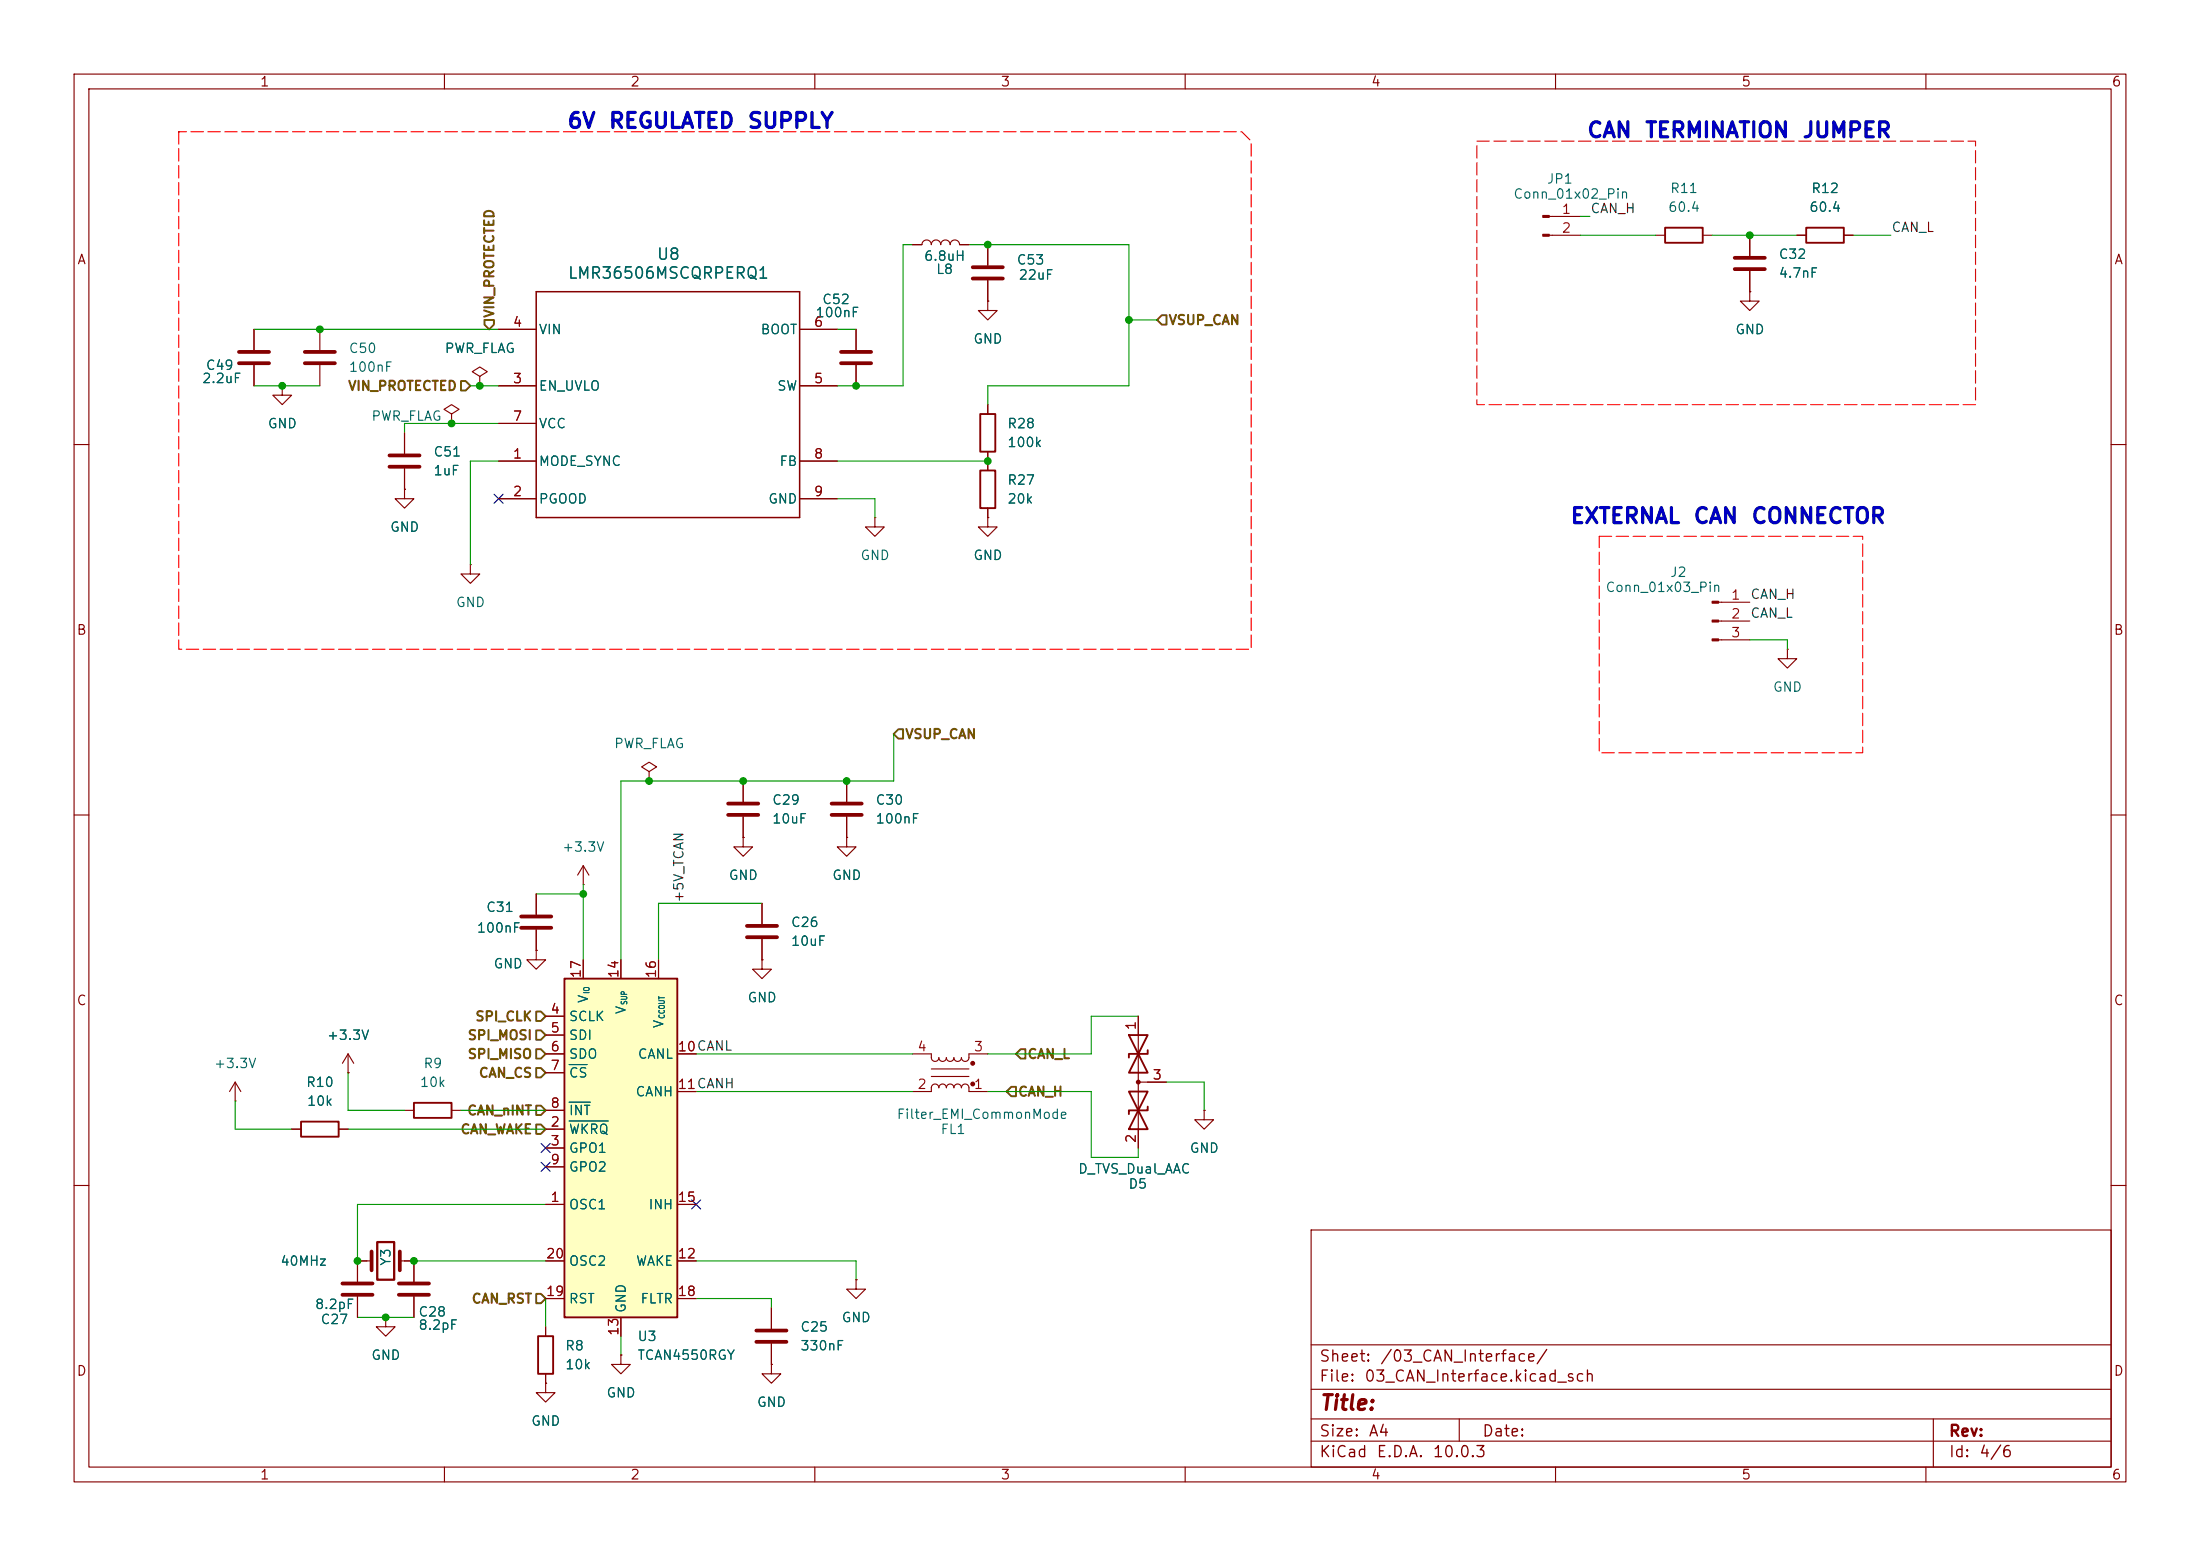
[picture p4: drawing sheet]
<svg xmlns="http://www.w3.org/2000/svg" width="297mm" height="210mm" viewBox="0 0 297 210" stroke-linecap="round" stroke-linejoin="round" font-family="sans-serif">
<g fill="none" stroke="#840000" stroke-width=".15">
<path d="M10 10h277v190h-277zM12 12h273v186h-273zM60 10v2M110 10v2M160 10v2M210 10v2M260 10v2M123.2 33h1.3a.64 .64 0 0 1 .6-.6 .64 .64 0 0 1 .6 .6 .64 .64 0 0 1 .7-.6 .64 .64 0 0 1 .6 .6 .64 .64 0 0 1 .6-.6 .64 .64 0 0 1 .7 .6 .64 .64 0 0 1 .6-.6 .64 .64 0 0 1 .6 .6h1.3M133.3 33v2.8M133.3 37.8v2.8M209.1 31.8h4.3M209.1 29.2h4.3"/>
<path d="M223.5 31.8h1.3M229.9 31.8h1.2M236.2 39.4v1.2h1.3l-1.3 1.3-1.3-1.3h1.3M236.2 39.4h.1M236.2 31.8v2.7M236.2 36.6v2.8M242.6 31.8h1.2M248.9 31.8h1.3M64.8 50.8l1-.6-1-.7-1 .7 1 .6v1.3M64.8 52.1h.1M67.3 52.1h5.1M67.3 44.5h5.1"/>
<path d="M67.3 57.2h5.1M107.9 52.1h5.1M107.9 44.5h5.1M115.6 44.5v2.7M115.6 49.3v2.8M133.3 40.6v1.3h1.3l-1.3 1.3-1.2-1.3h1.2M133.3 40.6h.1M133.3 54.6v1.3M10 60h2M67.3 62.2h5.1M67.3 67.3h5.1M107.9 62.2h5.1"/>
<path d="M107.9 67.3h5.1M118.1 69.9v1.2h1.3l-1.3 1.3-1.3-1.3h1.3M118.1 69.9h.1M133.3 61v2.5M133.3 68.6v1.3M285 60h2M232 81.3h4.2M232 83.8h4.2M232 86.4h4.2M241.3 87.6v1.3h1.3l-1.3 1.3-1.3-1.3h1.3M241.3 87.6h.1M10 110h2"/>
<path d="M87.6 104.1l1-.6-1-.6-1 .6 1 .6v1.3M87.6 105.4h.1M100.3 113v1.3h1.3l-1.3 1.3-1.2-1.3h1.2M100.3 113h.1M100.3 105.4v2.8M100.3 110.2v2.8M114.3 113v1.3h1.3l-1.3 1.3-1.3-1.3h1.3M114.3 113h.1M114.3 105.4v2.8M114.3 110.2v2.8M285 110h2M31.7 148.6h.1"/>
<path d="M31.7 146.1l-.7 1.2M31.7 146.1l.8 1.2M31.7 146.1v2.5M39.4 152.4h1.2M45.7 152.4h1.3M47 144.8h.1M47 142.2l-.8 1.3M47 142.2l.8 1.3M47 142.2v2.6M54.6 149.9h1.3M61 149.9h1.2M123.2 147.3h2.5v-.5a.51 .51 0 0 1 .5-.5 .51 .51 0 0 1 .5 .5 .51 .51 0 0 1 .6-.5 .51 .51 0 0 1 .5 .5 .51 .51 0 0 1 .5-.5 .51 .51 0 0 1 .5 .5 .51 .51 0 0 1 .5-.5 .51 .51 0 0 1 .5 .5 .51 .51 0 0 1 .5-.5 .51 .51 0 0 1 .5 .5v.5h2.5"/>
<path d="M123.2 142.2h2.5v.5a.51 .51 0 0 0 .5 .6 .51 .51 0 0 0 .5-.6 .51 .51 0 0 0 .6 .6 .51 .51 0 0 0 .5-.6 .51 .51 0 0 0 .5 .6 .51 .51 0 0 0 .5-.6 .51 .51 0 0 0 .5 .6 .51 .51 0 0 0 .5-.6 .51 .51 0 0 0 .5 .6 .51 .51 0 0 0 .5-.6v-.5h2.5M125.7 145.3h5.1M125.7 144.3h5.1M10 160h2M48.3 170.2v2.8M48.3 175v2.8M52.1 177.8v1.3h1.2l-1.2 1.2-1.3-1.2h1.3M52.1 177.8h.1M55.9 170.2v2.8M55.9 175v2.8M104.1 176.5v2.8M115.6 172.7v1.3h1.2l-1.2 1.3-1.3-1.3h1.3"/>
<path d="M115.6 172.7h.1M177 166h108v32h-108zM285 160h2M60 198v2M104.1 181.4v2.8M110 198v2M160 198v2M177 194.5h108M177 191.5h108M177 187.5h108M177 181.5h108M197 191.5v3"/>
<path d="M210 198v2M260 198v2M261 191.5v6.5"/>
</g>
<path d="M224.8 30.7h5.1v2.1h-5.1zM243.8 30.7h5.1v2.1h-5.1zM132.3 55.9h2.1v5.1h-2.1zM132.3 63.5h2.1v5.1h-2.1zM40.6 151.4h5.1v2h-5.1zM55.9 148.8h5.1v2.1h-5.1z" fill="none" stroke="#840000" stroke-width=".25"/>
<g fill="none" stroke="#840000" stroke-width=".51">
<path d="M131.3 36.1h4.1M131.3 37.6h4.1M234.2 34.8h4.1M234.2 36.3h4.1M113.5 47.5h4.1M113.5 49h4.1M98.3 108.5h4.1M98.3 110h4.1M112.3 108.5h4M112.3 110h4M46.2 173.2h4.1M46.2 174.8h4.1"/>
<path d="M53.8 173.2h4.1M53.8 174.8h4.1M102.1 179.6h4.1M102.1 181.1h4.1"/>
</g>
<g fill="#840000" stroke="#840000" stroke-width=".15">
<path d="M231.1 81.2h.9v.2h-.9z"/>
<path d="M231.1 83.7h.9v.2h-.9z"/>
<path d="M231.1 86.2h.9v.3h-.9z"/>
<path d="M208.3 29.1h.8v.2h-.8z"/>
<path d="M208.3 31.6h.8v.3h-.8z"/>
<circle cx="131.3" cy="146.3" r=".25"/>
<circle cx="131.3" cy="143.5" r=".25"/>
</g>
<path d="M72.4 39.4h35.5v30.5h-35.5z" fill="none" stroke="#840000" stroke-width=".2"/>
<path d="M76.2 132.1h15.2v45.7h-15.2z" fill="#ffffc2"/>
<path d="M76.2 132.1h15.2v45.7h-15.2zM152.4 139.7l2.5 5.1h-2.5l2.5-5.1zM152.4 147.3l2.5 5.1h-2.5l2.5-5.1zM154.9 141.7v.5h-2.5v.5M154.9 149.4v.5h-2.5v.5M72.6 180.3h2.1v5.1h-2.1z" fill="none" stroke="#840000" stroke-width=".25"/>
<g fill="none" stroke="#840000" stroke-width=".15">
<path d="M123.2 33h1.3M129.5 33h1.3M133.3 33v2.8M133.3 37.8v2.8M236.2 39.4h.1M236.2 31.8v2.7M236.2 36.6v2.8M242.6 31.8h1.2M248.9 31.8h1.3M34.3 44.5v2.7M34.3 49.3v2.8M38.1 52.1v1.2h1.3l-1.3 1.3-1.3-1.3h1.3"/>
<path d="M38.1 52.1h.1M43.2 44.5v2.7M43.2 49.3v2.8M54.6 58.4v2.8M61 55.9l1-.7-1-.6-1.1 .6 1.1 .7v1.3M61 57.2h.1M64.8 52.1h.1M67.3 52.1h5.1M67.3 44.5h5.1M67.3 57.2h5.1M107.9 52.1h5.1M107.9 44.5h5.1"/>
<path d="M115.6 44.5v2.7M115.6 49.3v2.8M133.3 40.6h.1M133.3 54.6v1.3M54.6 66v1.3h1.3l-1.3 1.3-1.3-1.3h1.3M54.6 66h.1M54.6 63.2v2.8M63.5 76.2v1.3h1.3l-1.3 1.2-1.3-1.2h1.3M63.5 76.2h.1M67.3 62.2h5.1M67.3 67.3h5.1M107.9 62.2h5.1"/>
<path d="M107.9 67.3h5.1M133.3 69.9v1.2h1.3l-1.3 1.3-1.2-1.3h1.2M133.3 69.9h.1M133.3 61v2.5M133.3 68.6v1.3M78.7 119.4h.1M78.7 116.8v2.6M78.7 116.8l-.7 1.3M78.7 116.8l.8 1.3M100.3 113h.1M100.3 105.4v2.8M100.3 110.2v2.8"/>
<path d="M114.3 113h.1M114.3 105.4v2.8M114.3 110.2v2.8M72.4 128.3v1.2h1.3l-1.3 1.3-1.3-1.3h1.3M72.4 128.3h.1M72.4 120.7v2.7M72.4 125.5v2.8M73.7 137.2h2.5M73.7 139.7h2.5M78.7 129.5v2.6M83.8 129.5v2.6M88.9 129.5v2.6"/>
<path d="M102.9 129.5v1.3h1.2l-1.2 1.3-1.3-1.3h1.3M102.9 129.5h.1M102.9 121.9v2.8M102.9 126.7v2.8M153.7 137.2v17.7M39.4 152.4h1.2M45.7 152.4h1.3M47 144.8h.1M73.7 157.5h2.5M73.7 142.2h2.5M73.7 152.4h2.5M73.7 154.9h2.5"/>
<path d="M73.7 144.8h2.5M73.7 149.9h2.5M91.4 142.2h2.6M91.4 147.3h2.6M153.7 146.1h3.8M162.6 149.9v1.2h1.2l-1.2 1.3-1.3-1.3h1.3M162.6 149.9h.1M48.3 175v2.8M50.2 170.2h-1.9v2.8M52.1 177.8h.1M54 170.2h1.9v2.8M55.9 175v2.8"/>
<path d="M73.7 170.2h2.5M73.7 162.6h2.5M73.7 175.3h2.5M73.7 179.1v1.2M83.8 177.8v2.5M91.4 170.2h2.6M91.4 162.6h2.6M91.4 175.3h2.6M104.1 176.5v2.8M115.6 172.7h.1M73.7 186.7v1.3h1.2l-1.2 1.2-1.3-1.2h1.3M73.7 186.7h.1"/>
<path d="M73.7 185.4v1.3M83.8 182.9v1.3h1.3l-1.3 1.2-1.3-1.2h1.3M83.8 182.9h.1M104.1 184.2v1.2h1.3l-1.3 1.3-1.2-1.3h1.2M104.1 184.2h.1M104.1 181.4v2.8"/>
</g>
<path d="M76.8 151.3h5.3M76.8 143.7h2.5M76.8 148.8h2.9" fill="none" stroke="#006464" stroke-width=".15"/>
<path d="M32.3 47.5h4M32.3 49h4M41.1 47.5h4.1M41.1 49h4.1M52.6 61.5h4M52.6 63h4M70.4 123.7h4M70.4 125.2h4M100.8 125h4.1M100.8 126.5h4.1M50.2 168.9v2.6M54 168.9v2.6" fill="none" stroke="#840000" stroke-width=".51"/>
<path d="M50.9 167.6h2.3v5.1h-2.3z" fill="none" stroke="#840000" stroke-width=".3"/>
<circle cx="153.7" cy="146" r=".25" fill="#840000" stroke="#840000" stroke-width=".15"/>
<path d="M24.1 17.8v69.8h144.8v-68.5l-1.3-1.3h-143.5M199.4 19.1h67.3v35.5h-67.3v-35.5M215.9 72.4h35.6v29.2h-35.6v-29.2" fill="none" stroke="#f00" stroke-width=".15" stroke-dasharray="1.7 .6"/>
<g fill="none" stroke="#725600" stroke-width=".25">
<path d="M62.2 51.4h.7l.6 .7-.6 .6h-.7zM65.4 43.2h1.3v.6l-.7 .7-.6-.7zM156.8 42.5h.7v1.3h-.7l-.6-.6zM121.3 98.4h.6v1.3h-.6l-.7-.6zM72.4 139.1h.6l.7 .6-.7 .6h-.6zM72.4 136.5h.6l.7 .7-.7 .6h-.6zM72.4 151.8h.6l.7 .6-.7 .6h-.6zM72.4 149.2h.6l.7 .7-.7 .6h-.6zM72.4 141.6h.6l.7 .6-.7 .7h-.6zM72.4 144.1h.6l.7 .7-.7 .6h-.6zM136.5 146.7h.7v1.3h-.7l-.6-.7zM137.8 141.6h.6v1.3h-.6l-.6-.7z"/>
<path d="M72.4 174.6h.6l.7 .7-.7 .6h-.6z"/>
</g>
<g fill="none" stroke="#009600" stroke-width=".15">
<path d="M123.2 33h-1.3v19.1h-8.9M130.8 33h21.6v19.1h-19.1v2.5M213.4 31.8h10.1M213.4 29.2h1.2M231.1 31.8h11.5M250.2 31.8h5.1M34.3 52.1h8.9M34.3 44.5h33M63.5 52.1h3.8M67.3 57.2h-12.7v1.2M113 44.5h2.6M152.4 43.2h3.8"/>
<path d="M67.3 62.2h-3.8v14M113 67.3h5.1v2.6M113 62.2h20.3M120.6 99.1v6.3h-36.8v24.1M236.2 86.4h5.1v1.2M78.7 119.4v10.1M72.4 120.7h6.3M102.9 121.9h-14v7.6M153.7 137.2h-6.4v5h-14M31.7 148.6v3.8h7.7M47 144.8v5.1h7.6M47 152.4h26.7"/>
<path d="M62.2 149.9h11.5M94 147.3h29.2M94 142.2h29.2M133.3 147.3h14v8.9h6.4v-1.3M157.5 146.1h5.1v3.8M48.3 177.8h7.6M55.9 170.2h17.8M73.7 162.6h-25.4v7.6M73.7 175.3v3.8M94 170.2h21.6v2.5M94 175.3h10.1v1.2M83.8 180.3v2.6"/>
</g>
<path d="M66.7 66.7l1.2 1.2M67.9 66.7l-1.2 1.2M73.1 154.3l1.2 1.2M73.1 156.9l1.2 1.2M74.3 154.3l-1.2 1.2M74.3 156.9l-1.2 1.2M93.4 162l1.2 1.2M94.6 162l-1.2 1.2" fill="none" stroke="#000084" stroke-width=".15"/>
<g fill="#009600" stroke="#009600" stroke-width=".14">
<circle cx="152.4" cy="43.2" r=".46"/>
<circle cx="236.2" cy="31.8" r=".46"/>
<circle cx="78.7" cy="120.7" r=".46"/>
<circle cx="55.9" cy="170.2" r=".46"/>
<circle cx="48.3" cy="170.2" r=".46"/>
<circle cx="52.1" cy="177.8" r=".46"/>
<circle cx="61" cy="57.2" r=".46"/>
<circle cx="43.2" cy="44.5" r=".46"/>
<circle cx="38.1" cy="52.1" r=".46"/>
<circle cx="115.6" cy="52.1" r=".46"/>
<circle cx="100.3" cy="105.4" r=".46"/>
<circle cx="87.6" cy="105.4" r=".46"/>
<circle cx="133.3" cy="62.2" r=".46"/>
<circle cx="133.3" cy="33" r=".46"/>
<circle cx="114.3" cy="105.4" r=".46"/>
<circle cx="64.8" cy="52.1" r=".46"/>
</g>
<g font-size="2" fill="#0000c2">
<text x="76.5" y="17.8">6V</text>
<text x="82.1" y="17.8">REGULATED</text>
<text x="100.8" y="17.8">SUPPLY</text>
<text x="214.1" y="19.1">CAN</text>
<text x="221.9" y="19.1">TERMINATION</text>
<text x="243.2" y="19.1">JUMPER</text>
<text x="211.9" y="71.2">EXTERNAL</text>
<text x="228.5" y="71.2">CAN</text>
<text x="236.3" y="71.2">CONNECTOR</text>
</g>
<text font-size="2" fill="#840000" x="178" y="190.8">Title:</text>
<g font-size="1.5" fill="#006464">
<text x="88.6" y="35.5">U8</text>
<text x="76.6" y="38">LMR36506MSCQRPERQ1</text>
</g>
<g font-size="1.5" fill="#840000">
<text x="178" y="184.2">Sheet:</text>
<text x="186.2" y="184.2">/03_CAN_Interface/</text>
<text x="178" y="186.9">File:</text>
<text x="184.1" y="186.9">03_CAN_Interface.kicad_sch</text>
<text x="178" y="197.1">KiCad</text>
<text x="178" y="194.3">Size:</text>
<text x="184.7" y="194.3">A4</text>
<text x="185.7" y="197.1">E.D.A.</text>
<text x="193.3" y="197.1">10.0.3</text>
<text x="200" y="194.3">Date:</text>
<text x="263" y="194.3">Rev:</text>
<text x="263" y="197.1">Id:</text>
<text x="267.1" y="197.1">4/6</text>
</g>
<g font-size="1.3" fill="#840000">
<text x="35" y="12">1</text>
<text x="85" y="12">2</text>
<text x="135" y="12">3</text>
<text x="185" y="12">4</text>
<text x="235" y="12">5</text>
<text x="285" y="12">6</text>
<text x="10.3" y="36">A</text>
<text x="285.3" y="36">A</text>
<text x="10.3" y="86">B</text>
<text x="285.3" y="86">B</text>
<text x="10.3" y="136">C</text>
<text x="285.3" y="136">C</text>
<text x="10.3" y="186">D</text>
<text x="285.3" y="186">D</text>
<text x="35" y="200">1</text>
<text x="85" y="200">2</text>
<text x="135" y="200">3</text>
<text x="185" y="200">4</text>
<text x="235" y="200">5</text>
<text x="285" y="200">6</text>
</g>
<g font-size="1.3" fill="#006464">
<text x="204.2" y="27.1">Conn_01x02_Pin</text>
<text x="208.7" y="25.1">JP1</text>
<text x="225.1" y="28.9">60.4</text>
<text x="225.4" y="26.4">R11</text>
<text x="244.2" y="28.9">60.4</text>
<text x="244.4" y="26.4">R12</text>
<text x="124.7" y="35.5">6.8uH</text>
<text x="240" y="35.3">C32</text>
<text x="110.9" y="41.4">C52</text>
<text x="126.3" y="37.3">L8</text>
<text x="137.2" y="36">C53</text>
<text x="137.4" y="38.1">22uF</text>
<text x="240" y="37.8">4.7nF</text>
<text x="47" y="48">C50</text>
<text x="60" y="48">PWR_FLAG</text>
<text x="72.6" y="45.4">VIN</text>
<text x="102.6" y="45.4">BOOT</text>
<text x="110" y="43.1">100nF</text>
<text x="131.3" y="46.7">GND</text>
<text x="234.2" y="45.4">GND</text>
<text x="27.2" y="52">2.2uF</text>
<text x="27.7" y="50.2">C49</text>
<text x="47" y="50.5">100nF</text>
<text x="72.6" y="53">EN_UVLO</text>
<text x="104.8" y="53">SW</text>
<text x="36.1" y="58.1">GND</text>
<text x="50" y="57.1">PWR_FLAG</text>
<text x="72.6" y="58.1">VCC</text>
<text x="135.9" y="58.1">R28</text>
<text x="58.4" y="64.5">1uF</text>
<text x="58.4" y="61.9">C51</text>
<text x="72.6" y="63.2">MODE_SYNC</text>
<text x="105.1" y="63.2">FB</text>
<text x="135.9" y="60.7">100k</text>
<text x="135.9" y="65.7">R27</text>
<text x="72.6" y="68.3">PGOOD</text>
<text x="103.6" y="68.3">GND</text>
<text x="135.9" y="68.3">20k</text>
<text x="52.6" y="72.1">GND</text>
<text x="116.1" y="75.9">GND</text>
<text x="131.3" y="75.9">GND</text>
<text x="61.5" y="82.3">GND</text>
<text x="216.7" y="80.2">Conn_01x03_Pin</text>
<text x="225.4" y="78.2">J2</text>
<text x="239.3" y="93.7">GND</text>
<text x="82.8" y="101.3">PWR_FLAG</text>
<text x="104.1" y="108.9">C29</text>
<text x="104.1" y="111.5">10uF</text>
<text x="118.1" y="111.5">100nF</text>
<text x="118.1" y="108.9">C30</text>
<text x="75.8" y="115.3">+3.3V</text>
<text x="98.3" y="119.1">GND</text>
<text x="112.3" y="119.1">GND</text>
<text x="65.5" y="123.4">C31</text>
<text x="106.7" y="125.4">C26</text>
<text x="64.3" y="126.2">100nF</text>
<text x="66.5" y="131">GND</text>
<text x="106.7" y="128">10uF</text>
<text x="79.7" y="135.5" transform="rotate(-90 79.7 135.5)">V</text>
<text x="84.8" y="137" transform="rotate(-90 84.8 137)">V</text>
<text x="100.8" y="135.6">GND</text>
<text x="44" y="140.7">+3.3V</text>
<text x="76.7" y="138.1">SCLK</text>
<text x="76.7" y="140.7">SDI</text>
<text x="76.7" y="143.2">SDO</text>
<text x="86" y="143.2">CANL</text>
<text x="89.9" y="138.9" transform="rotate(-90 89.9 138.9)">V</text>
<text x="28.8" y="144.5">+3.3V</text>
<text x="41.2" y="147">R10</text>
<text x="41.4" y="149.6">10k</text>
<text x="56.6" y="147">10k</text>
<text x="57.1" y="144.5">R9</text>
<text x="76.7" y="145.8">CS</text>
<text x="85.7" y="148.3">CANH</text>
<text x="76.7" y="153.4">WKRQ</text>
<text x="76.7" y="155.9">GPO1</text>
<text x="76.7" y="150.8">INT</text>
<text x="121" y="151.3">Filter_EMI_CommonMode</text>
<text x="126.9" y="153.4">FL1</text>
<text x="160.5" y="155.9">GND</text>
<text x="76.7" y="158.5">GPO2</text>
<text x="145.5" y="158.7">D_TVS_Dual_AAC</text>
<text x="152.2" y="160.7">D5</text>
<text x="76.7" y="163.5">OSC1</text>
<text x="87.5" y="163.5">INH</text>
<text x="37.8" y="171.2">40MHz</text>
<text x="53" y="170.9" transform="rotate(-90 53 170.9)">Y3</text>
<text x="76.7" y="171.2">OSC2</text>
<text x="85.8" y="171.2">WAKE</text>
<text x="42.4" y="177">8.2pF</text>
<text x="43.2" y="179">C27</text>
<text x="56.4" y="178">C28</text>
<text x="56.4" y="179.8">8.2pF</text>
<text x="76.7" y="176.2">RST</text>
<text x="84.8" y="177.3" transform="rotate(-90 84.8 177.3)">GND</text>
<text x="86.4" y="176.2">FLTR</text>
<text x="113.5" y="178.8">GND</text>
<text x="50" y="183.9">GND</text>
<text x="76.2" y="182.6">R8</text>
<text x="76.2" y="185.1">10k</text>
<text x="86" y="183.9">TCAN4550RGY</text>
<text x="86" y="181.3">U3</text>
<text x="108" y="182.6">330nF</text>
<text x="108" y="180">C25</text>
<text x="81.8" y="188.9">GND</text>
<text x="102.1" y="190.2">GND</text>
<text x="71.6" y="192.7">GND</text>
</g>
<g font-size="1.3" fill="#a90000">
<text x="210.7" y="29.2">1</text>
<text x="210.7" y="31.7">2</text>
<text x="69.1" y="44.4">4</text>
<text x="109.8" y="44.4">6</text>
<text x="69.1" y="52">3</text>
<text x="109.8" y="52">5</text>
<text x="69.1" y="57.1">7</text>
<text x="69.1" y="62.2">1</text>
<text x="109.8" y="62.2">8</text>
<text x="69.1" y="67.3">2</text>
<text x="109.8" y="67.3">9</text>
<text x="233.6" y="81.3">1</text>
<text x="233.6" y="83.8">2</text>
<text x="233.6" y="86.3">3</text>
<text x="74.2" y="137.1">4</text>
<text x="78.7" y="132.1" transform="rotate(-90 78.7 132.1)">17</text>
<text x="83.8" y="132.1" transform="rotate(-90 83.8 132.1)">14</text>
<text x="88.9" y="132.1" transform="rotate(-90 88.9 132.1)">16</text>
<text x="74.2" y="139.7">5</text>
<text x="74.2" y="142.2">6</text>
<text x="91.4" y="142.2">10CANL</text>
<text x="91.4" y="142.2">10</text>
<text x="123.8" y="142.2">4</text>
<text x="131.4" y="142.2">3</text>
<text x="153.6" y="139.1" transform="rotate(-90 153.6 139.1)">1</text>
<text x="74.2" y="144.8">7</text>
<text x="74.2" y="149.8">8</text>
<text x="91.4" y="147.3">11CANH</text>
<text x="91.4" y="147.3">11</text>
<text x="123.8" y="147.3">2</text>
<text x="131.4" y="147.3">1</text>
<text x="155.5" y="146">3</text>
<text x="74.2" y="152.4">2</text>
<text x="74.2" y="154.9">3</text>
<text x="153.6" y="154.4" transform="rotate(-90 153.6 154.4)">2</text>
<text x="74.2" y="157.5">9</text>
<text x="74.2" y="162.5">1</text>
<text x="91.4" y="162.5">15</text>
<text x="73.6" y="170.2">20</text>
<text x="91.4" y="170.2">12</text>
<text x="73.6" y="175.2">19</text>
<text x="91.4" y="175.2">18</text>
<text x="83.8" y="180.4" transform="rotate(-90 83.8 180.4)">13</text>
</g>
<g font-size="1.3" fill="#0f0f0f">
<text x="214.6" y="29.1">CAN_H</text>
<text x="255.3" y="31.6">CAN_L</text>
<text x="236.2" y="83.7">CAN_L</text>
<text x="236.2" y="81.2">CAN_H</text>
<text x="92.6" y="121.9" transform="rotate(-90 92.6 121.9)">+5V_TCAN</text>
</g>
<g font-size="1.3" fill="#725600">
<text x="67" y="43" transform="rotate(-90 67 43)">VIN_PROTECTED</text>
<text x="157.7" y="44.2">VSUP_CAN</text>
<text x="46.9" y="53">VIN_PROTECTED</text>
<text x="122.1" y="100">VSUP_CAN</text>
<text x="63" y="143.2">SPI_MISO</text>
<text x="63" y="140.7">SPI_MOSI</text>
<text x="64.1" y="138.1">SPI_CLK</text>
<text x="138.6" y="143.2">CAN_L</text>
<text x="64.6" y="145.8">CAN_CS</text>
<text x="137.4" y="148.3">CAN_H</text>
<text x="62.1" y="153.4">CAN_WAKE</text>
<text x="63" y="150.8">CAN_nINT</text>
<text x="63.6" y="176.2">CAN_RST</text>
</g>
<g font-size=".8" fill="#006464">
<text x="79.8" y="134.2" transform="rotate(-90 79.8 134.2)">IO</text>
<text x="84.8" y="135.7" transform="rotate(-90 84.8 135.7)">SUP</text>
<text x="89.9" y="137.6" transform="rotate(-90 89.9 137.6)">CCOUT</text>
</g>
</svg>
